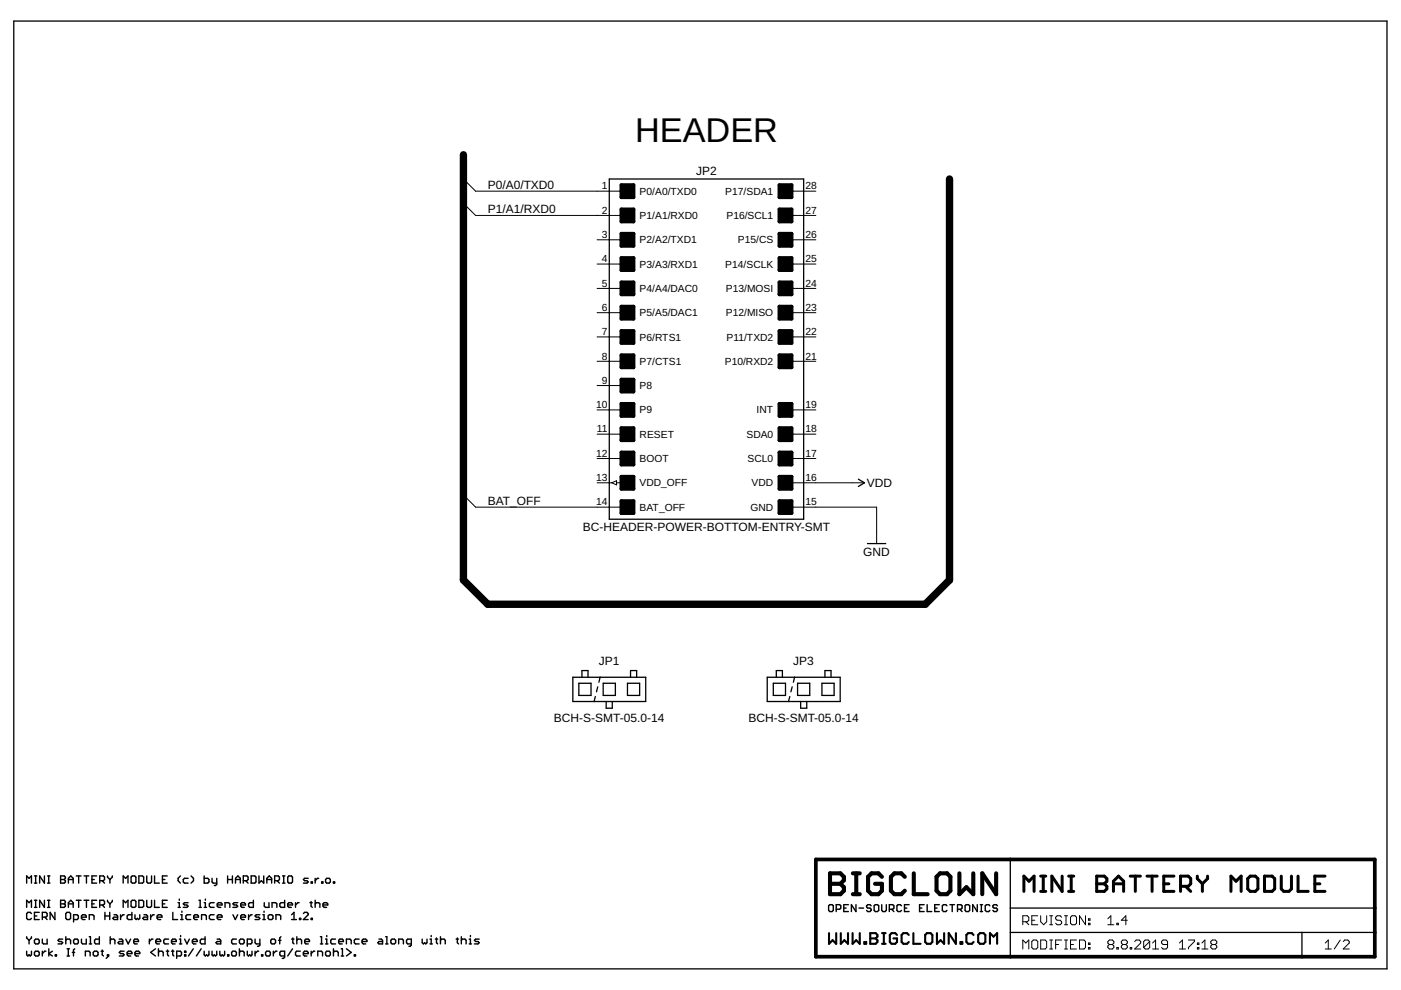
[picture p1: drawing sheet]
<svg xmlns="http://www.w3.org/2000/svg" width="297mm" height="210mm" viewBox="0 0 297 210" stroke-linecap="round" stroke-linejoin="round" font-family="sans-serif">
<g fill="none" stroke="#000" stroke-width=".3">
<path d="M5.7 187.2v-1.5l.5 .5 .5-.5v1.5M5.7 192.4v-1.5l.5 .5 .5-.5v1.5M5.7 198.6v.3l.5 .5M6.2 199.4v.7M6.7 193.7l-.3-.3h-.5l-.2 .3v1l.2 .3h.5l.3-.3M6.7 198.6v.3l-.5 .5M7.3 187.2h.5M7.3 185.7h.5M7.3 192.4h.5M7.3 190.9h.5M7.3 194.2h.5M7.6 185.7v1.5"/>
<path d="M7.6 190.9v1.5M7.6 199.1h.5l.2 .3v.5l-.2 .2h-.5l-.3-.2v-.5zM8.3 193.4h-1v1.6h1M9 194.5h.7l.3-.3v-.5l-.3-.3h-.7v1.6M9 199.1v.8l.2 .2h.8v-1M9.4 185.7v1.5l-1-1.5v1.5M9.4 190.9v1.5l-1-1.5v1.5M9.5 194.5l.5 .5M10.1 187.2h.5M10.1 185.7h.5M10.1 192.4h.5M10.1 190.9h.5"/>
<path d="M10.3 185.7v1.5M10.3 190.9v1.5M11.6 193.4v1.6l-1-1.6v1.6M12.8 185.7h.8l.3 .3v.2l-.3 .3 .3 .2v.3l-.3 .2h-.8zM12.8 190.9h.8l.3 .2v.3l-.3 .2 .3 .3v.2l-.3 .3h-.8zM12.8 186.5h.8M12.8 191.6h.8M13.3 199.1h-.7l-.3 .3 .3 .2h.4l.3 .3-.3 .2h-.7M13.9 198.6v1.5M13.9 199.4l.3-.3h.5l.3 .3v.7M14.2 193.4h.5l.3 .3v1l-.3 .3h-.5l-.3-.3v-1zM14.5 186.5h1"/>
<path d="M14.5 187.2v-1l.5-.5 .5 .5v1M14.5 192.4v-1l.5-.5 .5 .5v1M14.5 191.6h1M15.6 199.4l.3-.3h.5l.2 .3v.5l-.2 .2h-.5l-.3-.2zM15.6 195h.8l.2-.3v-.5l-.2-.2h-.8v1.5M16.2 185.7h1M16.2 190.9h1M16.7 185.7v1.5M16.7 190.9v1.5M17.3 194.5h1v-.3l-.3-.2h-.5l-.2 .2v.5l.2 .3h.5M17.3 199.1v.8l.2 .2h.8v-1M17.8 185.7h1"/>
<path d="M17.8 190.9h1M18.3 185.7v1.5M18.3 190.9v1.5M18.9 195v-1h.8l.2 .2v.8M18.9 198.6h.3v1.5M19.5 186.5h.5M19.5 191.6h.5M20.5 185.7h-1v1.5h1M20.5 190.9h-1v1.5h1M21.1 198.6v1.5h-.8l-.3-.2v-.5l.3-.3h.8M21.1 186.7h.8l.3-.2v-.5l-.3-.3h-.8v1.5M21.1 191.9h.8l.3-.3v-.5l-.3-.2h-.8v1.5"/>
<path d="M21.7 186.7l.5 .5M21.7 191.9l.5 .5M22.2 194.2h1.1M22.2 193.4v1.6M22.8 185.7v.3l.5 .5M22.8 190.9v.2l.5 .5M23.3 193.4v1.6M23.3 186.5v.7M23.3 191.6v.8M23.4 199.4l.2-.3h.5l.3 .3v.7M23.4 198.6v1.5M23.8 185.7v.3l-.5 .5"/>
<path d="M23.8 190.9v.2l-.5 .5M24.2 194h.5l.2 .2v.8h-.7l-.3-.3 .3-.2h.7M25.3 199.1h.5l.2 .3v.7h-.7l-.3-.2 .3-.3h.7M25.6 194v1M26.1 187.2v-1.5l.5 .5 .5-.5v1.5M26.1 192.4v-1.5l.5 .5 .5-.5v1.5M26.3 194h-.2l-.5 .5M26.7 199.1l.5 1 .5-1M27.8 186l.2-.3h.6l.2 .3v1l-.2 .2h-.6l-.2-.2zM28 193.4v1.6h-.8l-.2-.3v-.5l.2-.2h.8M28 190.9h.6l.2 .2v1l-.2 .3h-.6l-.2-.3v-1zM28.3 199.6h1.1v-.2l-.3-.3h-.5l-.3 .3v.5l.3 .2h.5"/>
<path d="M28.6 194v.7l.3 .3 .2-.3 .3 .3 .2-.3v-.7M29.4 185.7h.8l.3 .3v1l-.3 .2h-.8zM29.4 190.9h.8l.3 .2v1l-.3 .3h-.8zM30.5 194h.5l.3 .2v.8h-.8l-.2-.3 .2-.2h.8M31.1 185.7v1.3l.3 .2h.5l.2-.2v-1.3M31.1 190.9v1.2l.3 .3h.5l.2-.3v-1.2M31.7 199.1v1M31.9 194v1M32.4 199.1h-.2l-.5 .5M32.7 194h-.3l-.5 .5M32.8 185.7v1.5h1M32.8 190.9v1.5h1"/>
<path d="M33 199.6h1.1v-.2l-.3-.3h-.5l-.3 .3v.5l.3 .2h.5M33.3 194.5h1v-.3l-.2-.2h-.5l-.3 .2v.5l.3 .3h.5M34.4 186.5h.5M34.4 191.6h.5M35.5 185.7h-1.1v1.5h1.1M35.5 190.9h-1.1v1.5h1.1M35.7 199.1h-.7l-.3 .3v.5l.3 .2h.7M36.4 199.6h1v-.2l-.3-.3h-.5l-.2 .3v.5l.2 .2h.5M36.6 193.4v1.6h1.1M37.8 192.4h.4M37.8 191.4h.2v1M38 190.6v.3"/>
<path d="M38 199.1h.3v1M38.2 185.7l-.4 .5v.5l.4 .5M38.3 198.4v.2M38.3 195h.5M38.3 194h.3v1M38.6 193.2v.2M39.1 199.1l.5 1 .6-1M39.9 186.2h-.8l-.2 .3v.5l.2 .2h.8M39.9 191.4h-.8l-.2 .2 .2 .3h.5l.3 .2-.3 .3h-.7M40.4 194h-.7l-.3 .2v.5l.3 .3h.7M40.5 185.7l.5 .5v.5l-.5 .5M40.8 199.6h1v-.2l-.2-.3h-.6l-.2 .3v.5l.2 .2h.6"/>
<path d="M41.1 194.5h1v-.3l-.3-.2h-.5l-.2 .2v.5l.2 .3h.5M42.2 192.4h.5M42.2 190.9h.2v1.5M42.7 195v-1h.8l.3 .2v.8M43.3 185.7v1.5h.7l.3-.2v-.5l-.3-.3h-.7M43.3 192.4h.5M43.3 191.4h.2v1M43.5 198.6v1.5h-.8l-.2-.2v-.5l.2-.3h.8M43.5 190.6v.3M45 186.2v.8l.2 .2h.8M45.4 191.4h-.8l-.2 .2v.5l.2 .3h.8M45.4 194h-.8l-.2 .2v.5l.2 .3h.8"/>
<path d="M46 186.2v1.3l-.3 .2h-.3M46 199.1h.5l.3 .3v.7h-.8l-.2-.2 .2-.3h.8M46.1 191.9h1v-.3l-.3-.2h-.5l-.2 .2v.5l.2 .3h.5M46.1 194.5h1v-.3l-.3-.2h-.5l-.2 .2v.5l.2 .3h.5M47.7 192.4v-1h.8l.2 .2v.8M48.3 186.5h1M48.3 185.7v1.5M49.3 185.7v1.5M49.4 194l.5 1 .5-1M49.9 186.5h1M49.9 187.2v-1l.5-.5 .5 .5v1M50.1 199.1h-.7l-.3 .3v.5l.3 .2h.7"/>
<path d="M50.4 191.4h-.8l-.2 .2 .2 .3h.5l.3 .2-.3 .3h-.7M51 199.1h.5l.3 .3v.5l-.3 .2h-.5l-.2-.2v-.5zM51 194.5h1v-.3l-.2-.2h-.5l-.3 .2v.5l.3 .3h.5M51 191.9h1v-.3l-.2-.2h-.5l-.3 .2v.5l.3 .3h.5M51.6 186.7h.7l.3-.2v-.5l-.3-.3h-.7v1.5M52.1 186.7l.5 .5M52.7 194v1M53.3 185.7h.7l.3 .3v1l-.3 .2h-.7zM53.5 194h-.3l-.5 .5M53.7 190.9v1.5h-.7l-.3-.3v-.5l.3-.2h.7M54.1 199.1v.8l.2 .2h.8M54.9 185.7v1.5l.5-.5 .5 .5v-1.5"/>
<path d="M55.1 199.1v1.3l-.3 .2h-.2M55.1 194h-.8l-.2 .2 .2 .3h.5l.3 .2-.3 .3h-.7M55.7 195h.5M55.7 194h.3v1M56 193.2v.2M56 191.4v.7l.3 .3h.7v-1M56.6 186.5h1M56.6 187.2v-1l.5-.5 .5 .5v1M56.9 194.2l.2-.2h.5l.3 .2v.5l-.3 .3h-.5l-.2-.3zM57.4 199.4l.3-.3h.5l.2 .3v.5l-.2 .2h-.5l-.3-.2zM57.7 192.4v-1h.7l.3 .2v.8M58.2 186.7h.8l.2-.2v-.5l-.2-.3h-.8v1.5"/>
<path d="M58.5 195v-1h.8l.2 .2v.8M58.7 186.7l.5 .5M59.1 199.4h.5M59.6 198.6l-.3 .3v1.2M59.9 187.2h.5M59.9 185.7h.5M60.2 185.7v1.5M60.3 190.9v1.5h-.7l-.3-.3v-.5l.3-.2h.7M61 186l.3-.3h.5l.2 .3v1l-.2 .2h-.5l-.3-.2zM61 191.9h1v-.3l-.2-.2h-.5l-.3 .2v.5l.3 .3h.5M61.8 195h1M61.8 194l.5-.6v1.6"/>
<path d="M61.8 199.1h.5M62.1 198.9v1l.2 .2M62.7 191.4v1M62.9 199.4l.3-.3h.5l.2 .3v.7M62.9 198.6v1.5M63.4 191.4h-.2l-.5 .5M63.5 194.7h.3v.3h-.3zM64.3 193.7l.3-.3h.5l.2 .3v.3l-1 1h1M64.6 199.6h1v-.2l-.2-.3h-.5l-.3 .3v.5l.3 .2h.5M65.3 186.2h-.7l-.3 .3 .3 .2h.5l.2 .3-.2 .2h-.8M65.7 191.4h.5M66 191.1v1l.2 .3"/>
<path d="M66 187h.2v.2h-.2zM66 194.7h.2v.3h-.2zM66.8 186.2v1M66.8 190.9v1.5M66.8 191.6l.3-.2h.5l.2 .2v.8M67.6 186.2h-.3l-.5 .5M67.9 198.6h.3v1.5M68.2 187h.3v.2h-.3zM68.5 191.9h1v-.3l-.3-.2h-.5l-.2 .2v.5l.2 .3h.5M69 186.5l.3-.3h.5l.2 .3v.5l-.2 .2h-.5l-.3-.2zM69 199.1h.3v1M69.3 198.4v.2"/>
<path d="M70.7 187h.3v.2h-.3zM71.1 199.1h-.7l-.3 .3v.5l.3 .2h.7M71.8 199.6h1v-.2l-.2-.3h-.5l-.3 .3v.5l.3 .2h.5M76.1 199.1h-.7l-.3 .3v.5l.3 .2h.7M76.8 199.6h1v-.2l-.3-.3h-.5l-.2 .3v.5l.2 .2h.5M80.3 199.1h.6l.2 .3v.7h-.8l-.2-.2 .2-.3h.8M81.8 198.6h.2v1.5M82.9 199.4l.2-.3h.5l.3 .3v.5l-.3 .2h-.5l-.2-.2zM89.5 199.1v.8l.3 .2 .2-.2 .3 .2 .2-.2v-.8M91.2 199.1h.2v1M91.4 198.4v.2M92.3 199.1h.5"/>
<path d="M92.5 198.9v1l.3 .2M93.4 199.4l.2-.3h.5l.3 .3v.7M93.4 198.6v1.5M96.7 199.1h.5M97 198.9v1l.2 .2M97.8 199.4l.3-.3h.5l.2 .3v.7M97.8 198.6v1.5M99.5 199.1h.2v1M99.7 198.4v.2M101.6 199.1h-.8l-.2 .3 .2 .2h.5l.3 .3-.3 .2h-.7M175.7 192l.2-.2h.5l.3 .2v1l-.3 .3h-.5l-.2-.3zM177.3 192.8h.7l.3-.3v-.5l-.3-.2h-.7v1.5"/>
<path d="M178.9 192.5h.5M179.9 191.8h-1v1.5h1M181.5 191.8v1.5l-1-1.5v1.5M182.1 192.5h1M184.7 192l-.2-.2h-.5l-.3 .2v.3l.3 .2h.5l.2 .3-.2 .5h-.5l-.3-.3M185.3 192l.3-.2h.5l.2 .2v1l-.2 .3h-.5l-.3-.3zM186.9 191.8v1.2l.3 .3h.5l.2-.3v-1.2M188.6 192.8h.7l.2-.3v-.5l-.2-.2h-.7v1.5M189 192.8l.5 .5M191.1 192l-.2-.2h-.5l-.2 .2v1l.2 .3h.5l.2-.3M191.8 192.5h.5M192.7 191.8h-.9v1.5h.9"/>
<path d="M195 192.5h.5M195.9 191.8h-.9v1.5h.9M196.6 191.8v1.5h.9M198.2 192.5h.5M199.2 191.8h-1v1.5h1M200.8 192l-.3-.2h-.5l-.2 .2v1l.2 .3h.5l.3-.3M201.4 191.8h1M201.9 191.8v1.5M203 192.8h.7l.3-.3v-.5l-.3-.2h-.7v1.5M203.5 192.8l.5 .5M204.9 191.8h.4l.3 .2v1l-.3 .3h-.4l-.3-.3v-1zM207.2 191.8v1.5l-1-1.5v1.5"/>
<path d="M207.8 191.8h.5M207.8 193.3h.5M208.1 191.8v1.5M209.9 192l-.3-.2h-.5l-.2 .2v1l.2 .3h.5l.3-.3M211.5 192l-.3-.2h-.4l-.3 .2v.3l.3 .2h.4l.3 .3-.3 .5h-.4l-.3-.3M5.7 201.7v.7l.2 .3 .3-.3 .2 .3 .3-.3v-.7M7.6 201.7h.5l.2 .2v.5l-.2 .3h-.5l-.3-.3v-.5zM9 201.7v1M9.7 201.7h-.2l-.5 .5M10.4 201.2v1.5M11.1 201.7l-.7 .5 .7 .5M11.7 202.4h.3v.3h-.3z"/>
<path d="M14.2 202.7h.5M14.2 201.2h.5M14.5 201.2v1.5M15.3 201.9h.5M15.8 201.2l-.2 .2v1.3M18.1 202.7v-1h.8l.2 .2v.8M18.9 200.1h.5M19.8 201.9l.2-.2h.5l.3 .2v.5l-.3 .3h-.5l-.2-.3zM21.4 201.7h.5M21.7 201.4v1l.2 .3M22.8 202.4h.2v.3h-.2zM23 202.7l-.5 .5"/>
<path d="M26.3 201.7h-.8l-.2 .2 .2 .3h.6l.2 .2-.2 .3h-.8M27 202.2h1l-.3-.5h-.5l-.2 .2v.5l.2 .3h.5M28.6 202.2h1v-.3l-.2-.2h-.5l-.3 .2v.5l.3 .3h.5M33 201.2l-1.1 .7 1.1 .8M33.6 201.9l.2-.2h.6l.2 .2v.8M33.6 201.2v1.5M35.3 201.7h.5M35.5 201.4v1l.3 .3M36.4 201.7h.5M36.6 201.4v1l.3 .3M37.5 202.7h.7l.3-.3v-.5l-.3-.2h-.7v1.5M38 200.1h.5"/>
<path d="M39.1 202.4h.3v.3h-.3zM39.1 201.7h.3v.2h-.3zM41 201.2l-1 1.5M42.7 201.2l-1.1 1.5M43.3 201.7v.7l.2 .3 .3-.3 .2 .3 .3-.3v-.7M45 201.7v.7l.2 .3 .2-.3 .3 .3 .3-.3v-.7M46.6 201.7v.7l.3 .3 .2-.3 .3 .3 .2-.3v-.7M48.3 202.4h.2v.3h-.2zM49.1 201.9l.3-.2h.5l.2 .2v.5l-.2 .3h-.5l-.3-.3zM50.8 201.9l.2-.2h.5l.3 .2v.8M50.8 201.2v1.5M52.4 200.1h.8l.2-.2v-.5l-.2-.3h-.8v1.5"/>
<path d="M52.4 201.7v.7l.3 .3 .2-.3 .3 .3 .2-.3v-.7M54.1 201.7v1M54.8 201.7h-.2l-.5 .5M55.5 202.4h.2v.3h-.2zM56.3 201.9l.3-.2h.5l.2 .2v.5l-.2 .3h-.5l-.3-.3zM58 201.7v1M58.7 201.7h-.2l-.5 .5M60.3 202.7h-.7l-.3-.3v-.5l.3-.2h.7v1.2l-.2 .3h-.3M62 201.2l-1 1.5M63.7 201.7h-.8l-.2 .2v.5l.2 .3h.8M64.3 202.2h1v-.3l-.2-.2h-.5l-.3 .2v.5l.3 .3h.5M66 201.7v1"/>
<path d="M66.7 201.7h-.2l-.5 .5M67.4 202.7v-1h.7l.3 .2v.8M67.9 200.1h.5M69 201.9l.3-.2h.5l.2 .2v.5l-.2 .3h-.5l-.3-.3zM69 200.1h.5M70.7 201.2v1.5M70.7 201.9l.3-.2h.5l.2 .2v.8M72.3 202.7h.6M72.3 201.2h.3v1.5M73.4 200.1v-1h.8l.3 .3v.7M73.4 201.2l1.1 .7-1.1 .8M75.1 202.4h.3v.3h-.3z"/>
<path d="M81.8 200.1h.5M84.5 200.1v-1h.8l.2 .3v.7M87.2 200.1h-.8l-.2-.2v-.5l.2-.3h.8v1.3l-.2 .2h-.3M91.2 200.1h.5M99.5 200.1h.5"/>
</g>
<g fill="none" stroke="#000" stroke-width=".21">
<path d="M98.3 38l2.5 2.5h30.9M98.3 43.1l2.5 2.6h30.9M126.6 50.8h5.1M126.6 56h5.1M167.8 40.5h5.2M167.8 45.7h5.2M167.8 50.8h5.2M167.8 56h5.2M126.6 61.2h5.1M126.6 66.3h5.1M126.6 71.4h5.1M126.6 76.6h5.1"/>
<path d="M167.8 61.2h5.2M167.8 66.3h5.2M167.8 71.4h5.2M167.8 76.6h5.2M126.6 81.7h5.1M126.6 86.9h5.1M126.6 97.2h5.1M126.6 92.1h5.1M167.8 86.9h5.2M167.8 97.2h5.2M167.8 92.1h5.2M98.3 104.9l2.5 2.6h30.9"/>
<path d="M126.6 102.4h3.1M129.7 102.4l1-.5v.9zM130.7 102.4h2.3M167.8 107.5h18.1v7.8M167.8 102.4h15.5M216.9 195.4h.9l.3-.3v-.6l-.3-.3h-.9v1.9M217.5 195.4l.6 .7M218.8 195.1h.6M219.1 199.3h.6l.3 .3v1.3l-.3 .3h-.6l-.3-.3v-1.3zM220 194.2h-1.2v1.9h1.2M220.6 194.2v1.2l.7 .7 .6-.7v-1.2M220.6 199.3h1l.3 .3v1.3l-.3 .3h-1z"/>
<path d="M222.5 194.2h.7M222.5 196.1h.7M222.5 199.3h.7M222.9 194.2v1.9M222.9 199.3v1.9M225.1 194.5l-.3-.3h-.7l-.3 .3v.3l.3 .3h.7l.3 .3v.3l-.3 .4h-.7l-.3-.4M225.1 199.3h-1.3v1.9M225.7 194.2h.7M225.7 196.1h.7M225.7 199.3h.7M226 194.2v1.9M226 199.3v1.9"/>
<path d="M227.3 194.2h.6l.3 .3v1.2l-.3 .4h-.6l-.3-.4v-1.2zM228.2 199.3h-1.2v1.9h1.2M228.9 199.3h.9l.3 .3v1.3l-.3 .3h-.9zM230.1 194.2v1.9l-1.2-1.9v1.9M230.8 195.7h.3v.4h-.3zM230.8 194.8h.3v.3h-.3zM230.8 199.9h.3v.4h-.3zM234.9 196.1h1.3M234.9 194.8l.6-.6v1.9M236.8 195.7h.3v.4h-.3zM239 195.1h-1.3l1-.9v1.9M240.6 199.6l.3-.3h.6l.4 .3v.3l-1.3 1.3h1.3"/>
<path d="M243.8 199.6l-.4-.3h-.6l-.3 .3v1.3M243.8 199.6v1.3l-.4 .3h-.6l-.3-.3M243.8 199.6l-1.3 1.3M244.4 199.9l.6-.6v1.9M250.1 199.9l.6-.6v1.9M252 199.3h1.2v.3l-1.2 1.3v.3M253.9 199.9h.3v.4h-.3zM254.8 199.9l.7-.6v1.9M281 199.9l.6-.6v1.9M284.2 199.3l-1.3 1.9M284.8 199.6l.3-.3h.6l.4 .3v.3l-1.3 1.3h1.3M216.9 201.2v-1.9l.6 .6 .6-.6v1.9"/>
<path d="M222.5 201.2h.7M223.8 200.3h.7M225.7 201.2h.7M227 200.3h.6M230.8 200.9h.3v.3h-.3zM235.2 200.3l-.3-.4v-.3l.3-.3h.6l.4 .3v.3l-.4 .4M235.2 200.3l-.3 .3v.3l.3 .3h.6l.4-.3v-.3l-.4-.3M235.2 200.3h.6M236.8 200.9h.3v.3h-.3zM238.1 200.3l-.4-.4v-.3l.4-.3h.6l.3 .3v.3l-.3 .4M238.1 200.3l-.4 .3v.3l.4 .3h.6l.3-.3v-.3l-.3-.3M238.1 200.3h.6"/>
<path d="M239.6 200.9h.3v.3h-.3zM244.4 201.2h1.3M247.5 200.3h-.9l-.3-.4v-.3l.3-.3h.6l.3 .3v1.3l-.3 .3h-.6l-.3-.3M250.1 201.2h1.3M253.9 200.9h.3v.3h-.3zM254.8 201.2h1.3M257 200.3l-.3-.4v-.3l.3-.3h.7l.3 .3v.3l-.3 .4M257 200.3l-.3 .3v.3l.3 .3h.7l.3-.3v-.3l-.3-.3M257 200.3h.7M281 201.2h1.3"/>
</g>
<g fill="none" stroke="#000" stroke-width=".28">
<path d="M2.9 4.5h291.2v200.9h-291.2zM129.2 38h41.2v72.1h-41.2zM182 101.6l1.3 .8-1.3 .7M183.9 115.3h3.9M121.5 143.6h15.4v5.1h-15.4zM122.7 144.9h2.6v2.5h-2.6zM123.4 143.6v-1.4h1.3v1.4M126.2 147.7l-.2 1M126.7 145.6l-.2 1.1M127.2 143.6l-.2 1.1M127.9 144.9h2.6v2.5h-2.6zM128.5 148.7v1.5h1.3v-1.5"/>
<path d="M133 144.9h2.6v2.5h-2.6zM133.7 143.6v-1.4h1.3v1.4M162.7 143.6h15.4v5.1h-15.4zM164 144.9h2.5v2.5h-2.5zM164.6 143.6v-1.4h1.3v1.4M167.4 147.7l-.2 1M168 145.6l-.3 1.1M168.5 143.6l-.3 1.1M169.1 144.9h2.6v2.5h-2.6zM169.8 148.7v1.5h1.2v-1.5M174.3 144.9h2.5v2.5h-2.5zM174.9 143.6v-1.4h1.3v1.4"/>
<path d="M214.2 182.2v20.6M214.2 192.5h77.3M214.2 197.7h77.3M276 197.7v5.1"/>
</g>
<g fill="none" stroke="#000" stroke-width=".78">
<path d="M131.7 39.2h2.6v2.6h-2.6zM165.2 39.2h2.6v2.6h-2.6zM131.7 44.4h2.6v2.6h-2.6zM131.7 49.6h2.6v2.5h-2.6zM131.7 54.7h2.6v2.6h-2.6zM131.7 59.9h2.6v2.5h-2.6zM165.2 44.4h2.6v2.6h-2.6zM165.2 49.6h2.6v2.5h-2.6zM165.2 54.7h2.6v2.6h-2.6zM165.2 59.9h2.6v2.5h-2.6zM131.7 65h2.6v2.6h-2.6zM131.7 70.2h2.6v2.5h-2.6z"/>
<path d="M131.7 75.3h2.6v2.6h-2.6zM165.2 65h2.6v2.6h-2.6zM165.2 70.2h2.6v2.5h-2.6zM165.2 75.3h2.6v2.6h-2.6zM131.7 80.5h2.6v2.5h-2.6zM131.7 85.6h2.6v2.6h-2.6zM131.7 90.8h2.6v2.5h-2.6zM131.7 95.9h2.6v2.6h-2.6zM165.2 85.6h2.6v2.6h-2.6zM165.2 90.8h2.6v2.5h-2.6zM165.2 95.9h2.6v2.6h-2.6zM131.7 101.1h2.6v2.6h-2.6z"/>
<path d="M131.7 106.2h2.6v2.6h-2.6zM165.2 101.1h2.6v2.6h-2.6zM165.2 106.2h2.6v2.6h-2.6zM173 182.2h118.5v20.6h-118.5z"/>
</g>
<g fill="#000" stroke="#000" stroke-width=".21">
<path d="M131.7 39.2h2.6v2.6h-2.6zM165.2 39.2h2.6v2.6h-2.6zM131.7 44.4h2.6v2.6h-2.6zM131.7 49.6h2.6v2.5h-2.6zM131.7 54.7h2.6v2.6h-2.6zM131.7 59.9h2.6v2.5h-2.6zM165.2 44.4h2.6v2.6h-2.6zM165.2 49.6h2.6v2.5h-2.6zM165.2 54.7h2.6v2.6h-2.6zM165.2 59.9h2.6v2.5h-2.6zM131.7 65h2.6v2.6h-2.6zM131.7 70.1h2.6v2.6h-2.6z"/>
<path d="M131.7 75.3h2.6v2.6h-2.6zM165.2 65h2.6v2.6h-2.6zM165.2 70.1h2.6v2.6h-2.6zM165.2 75.3h2.6v2.6h-2.6zM131.7 80.5h2.6v2.5h-2.6zM131.7 85.6h2.6v2.6h-2.6zM131.7 90.8h2.6v2.5h-2.6zM131.7 95.9h2.6v2.6h-2.6zM165.2 85.6h2.6v2.6h-2.6zM165.2 90.8h2.6v2.5h-2.6zM165.2 95.9h2.6v2.6h-2.6zM131.7 106.2h2.6v2.6h-2.6z"/>
<path d="M131.7 101.1h2.6v2.6h-2.6zM165.2 101.1h2.6v2.6h-2.6zM165.2 106.2h2.6v2.6h-2.6z"/>
</g>
<path d="M176 185.2h2.2l.7 .7v.7l-.7 .8 .7 .7v.7l-.7 .8h-2.2zM176 187.4h2.2M180.8 185.2h1.5M180.8 189.6h1.5M181.5 185.2v4.4M187 185.9l-.8-.7h-1.4l-.8 .7v2.9l.8 .8h1.4l.8-.8v-1.4h-1.5M191.8 185.9l-.7-.7h-1.5l-.7 .7v2.9l.7 .8h1.5l.7-.8M193.7 185.2v4.4h3M199.3 185.2h1.5l.7 .7v2.9l-.7 .8h-1.5l-.7-.8v-2.9zM203.4 185.2v4.4l1.5-1.5 1.5 1.5v-4.4M211.2 185.2v4.4l-2.9-4.4v4.4" fill="none" stroke="#000" stroke-width=".87"/>
<g fill="none" stroke="#000" stroke-width=".44">
<path d="M175.8 197.8v2.3l.7-.8 .8 .8v-2.3M178.3 197.8v2.3l.7-.8 .8 .8v-2.3M180.8 197.8v2.3l.7-.8 .8 .8v-2.3M183.3 199.7h.3v.4h-.3zM184.5 197.8h1.2l.3 .4v.4l-.3 .4 .3 .3v.4l-.3 .4h-1.2zM184.5 199h1.2M187 197.8h.8M187.4 197.8v2.3M190.2 198.2l-.4-.4h-.8l-.3 .4v1.5l.3 .4h.8l.4-.4v-.7h-.8M192.7 198.2l-.4-.4h-.8l-.3 .4v1.5l.3 .4h.8l.4-.4M193.7 197.8v2.3h1.5M196.2 198.2l.3-.4h.8l.4 .4v1.5l-.4 .4h-.8l-.3-.4z"/>
<path d="M198.6 197.8v2.3l.8-.8 .8 .8v-2.3M202.7 197.8v2.3l-1.6-2.3v2.3M203.6 199.7h.4v.4h-.4zM206.4 198.2l-.4-.4h-.7l-.4 .4v1.5l.4 .4h.7l.4-.4M207.4 198.2l.4-.4h.7l.4 .4v1.5l-.4 .4h-.7l-.4-.4zM187 200.1h.8M209.9 200.1v-2.3l.8 .8 .7-.8v2.3"/>
</g>
<g fill="none" stroke="#000" stroke-width=".63">
<path d="M217.1 189v-3.2l1.1 1 1-1v3.2M220.6 189h1.1M220.6 185.8h1.1M221.2 185.8v3.2M225.2 185.8v3.2l-2.2-3.2v3.2M226.6 189h1M226.6 185.8h1M227.1 185.8v3.2M232.5 185.8h1.6l.6 .5v.5l-.6 .6 .6 .5v.6l-.6 .5h-1.6zM232.5 187.4h1.6M236.1 187.4h2.1M236.1 189v-2.2l1.1-1 1 1v2.2"/>
<path d="M239.6 185.8h2.2M240.7 185.8v3.2M243.2 185.8h2.1M244.3 185.8v3.2M246.7 187.4h1.1M248.9 185.8h-2.2v3.2h2.2M250.3 187.9h1.6l.6-.5v-1.1l-.6-.5h-1.6v3.2M251.4 187.9l1.1 1.1M253.9 185.8v.5l1 1.1M254.9 187.4v1.6M256 185.8v.5l-1.1 1.1M261 189v-3.2l1.1 1 1-1v3.2"/>
<path d="M264.5 186.3l.6-.5h1l.6 .5v2.2l-.6 .5h-1l-.6-.5zM268.1 185.8h1.6l.6 .5v2.2l-.6 .5h-1.6zM271.7 185.8v2.7l.5 .5h1.1l.5-.5v-2.7M275.2 185.8v3.2h2.2M278.8 187.4h1M280.9 185.8h-2.1v3.2h2.1"/>
</g>
<path d="M98.3 32.8v90.2l5.1 5.1h92.8l5.1-5.1v-85" fill="none" stroke="#000" stroke-width="1.6"/>
<text font-size="7.3" x="134.7" y="30.2">HEADER</text>
<g font-size="2.5">
<text x="103.4" y="40">P0/A0/TXD0</text>
<text x="147.6" y="37.2">JP2</text>
<text x="103.4" y="45.2">P1/A1/RXD0</text>
<text x="103.4" y="107">BAT_OFF</text>
<text x="183.8" y="103.3">VDD</text>
<text x="123.6" y="112.7">BC-HEADER-POWER-BOTTOM-ENTRY-SMT</text>
<text x="183" y="117.8">GND</text>
<text x="127" y="141">JP1</text>
<text x="168.2" y="141">JP3</text>
<text x="117.4" y="153.1">BCH-S-SMT-05.0-14</text>
<text x="158.7" y="153.1">BCH-S-SMT-05.0-14</text>
</g>
<g font-size="2.2">
<text x="127.6" y="40.2">1</text>
<text x="135.6" y="41.3">P0/A0/TXD0</text>
<text x="153.8" y="41.3">P17/SDA1</text>
<text x="170.8" y="40.2">28</text>
<text x="127.6" y="45.3">2</text>
<text x="135.6" y="46.4">P1/A1/RXD0</text>
<text x="154" y="46.4">P16/SCL1</text>
<text x="170.8" y="45.3">27</text>
<text x="127.6" y="50.5">3</text>
<text x="135.6" y="51.6">P2/A2/TXD1</text>
<text x="156.4" y="51.6">P15/CS</text>
<text x="170.8" y="50.5">26</text>
<text x="127.6" y="55.6">4</text>
<text x="135.6" y="56.8">P3/A3/RXD1</text>
<text x="153.8" y="56.8">P14/SCLK</text>
<text x="170.8" y="55.6">25</text>
<text x="127.6" y="60.8">5</text>
<text x="127.6" y="65.9">6</text>
<text x="135.6" y="61.9">P4/A4/DAC0</text>
<text x="153.9" y="61.9">P13/MOSI</text>
<text x="170.8" y="60.8">24</text>
<text x="170.8" y="65.9">23</text>
<text x="127.6" y="71.1">7</text>
<text x="135.6" y="67.1">P5/A5/DAC1</text>
<text x="153.9" y="67.1">P12/MISO</text>
<text x="170.8" y="71.1">22</text>
<text x="127.6" y="76.2">8</text>
<text x="135.6" y="72.2">P6/RTS1</text>
<text x="135.6" y="77.4">P7/CTS1</text>
<text x="153.7" y="77.4">P10/RXD2</text>
<text x="154.1" y="72.2">P11/TXD2</text>
<text x="170.8" y="76.2">21</text>
<text x="127.6" y="81.4">9</text>
<text x="135.6" y="82.5">P8</text>
<text x="126.4" y="86.5">10</text>
<text x="135.6" y="87.7">P9</text>
<text x="160.4" y="87.7">INT</text>
<text x="170.8" y="86.5">19</text>
<text x="126.6" y="91.7">11</text>
<text x="135.6" y="92.8">RESET</text>
<text x="158.3" y="92.8">SDA0</text>
<text x="170.8" y="91.7">18</text>
<text x="126.4" y="96.9">12</text>
<text x="135.6" y="98">BOOT</text>
<text x="158.5" y="98">SCL0</text>
<text x="170.8" y="96.9">17</text>
<text x="126.4" y="107.2">14</text>
<text x="126.4" y="102">13</text>
<text x="135.6" y="103.1">VDD_OFF</text>
<text x="159.4" y="103.1">VDD</text>
<text x="170.8" y="102">16</text>
<text x="170.8" y="107.2">15</text>
<text x="135.6" y="108.3">BAT_OFF</text>
<text x="159.1" y="108.3">GND</text>
</g>
</svg>
